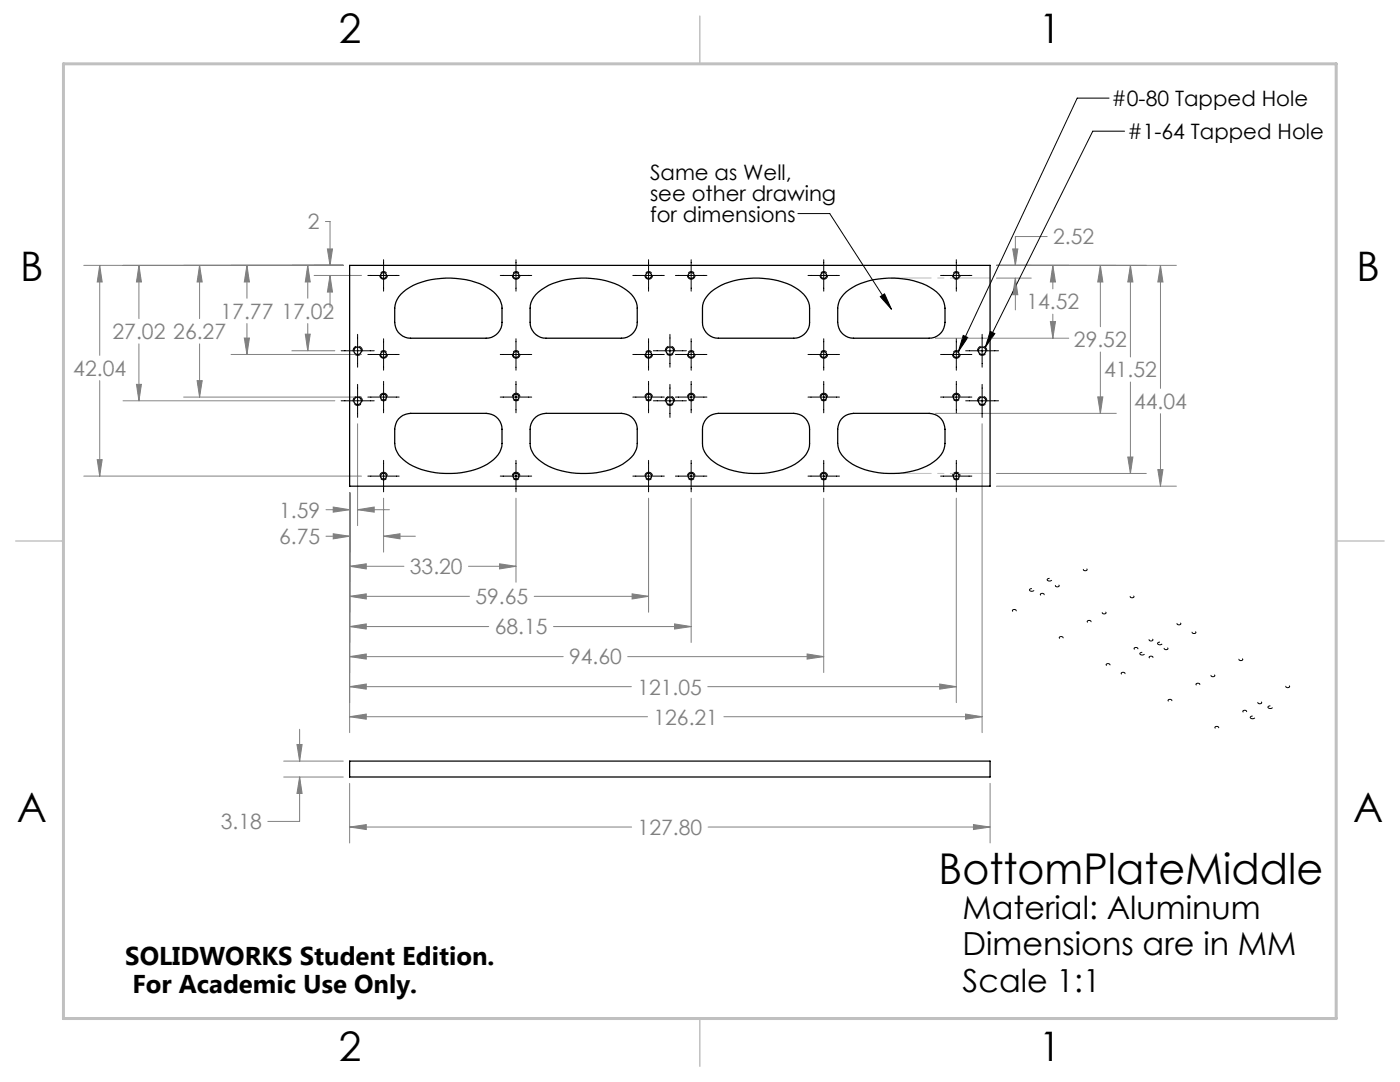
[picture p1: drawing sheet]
<svg xmlns="http://www.w3.org/2000/svg" width="279mm" height="216mm" viewBox="0 0 279 216" stroke-linecap="round" stroke-linejoin="round" font-family="sans-serif">
<g fill="none" stroke="#808080" stroke-width=".2">
<path d="M16.7 53h51.8M19.9 53l.5 3.3h-1zM19.9 53v17.9M27.7 53l.5 3.3h-1zM27.7 53v10.6M39.8 53l.6 3.3h-1.1zM39.8 53v10.6M49.3 53l.5 3.3h-1zM49.3 53v6.5M61.4 53l.5 3.3h-1zM61.4 53v6.5M62.7 55h9.4"/>
<path d="M64.9 44.2h1v8.8M65.3 49.7h1.1l-.5 3.3zM65.9 55l.5 3.3h-1.1zM65.9 55v6.3M198.9 53h35.9M198.9 55.5h6.9M202.1 49.7h1l-.5 3.3zM202.6 55.5v6.3M202.6 55.5l.5 3.3h-1zM209 47.2h-6.4v5.8M210.1 53l.5 3.3h-1zM210.1 53v4.6"/>
<path d="M219.6 53l.5 3.3h-1zM219.6 53v12.2M225.6 53v18.2M225.6 53l.5 3.3h-1zM231.6 53l.5 3.3h-1zM231.6 53v24.5M19.9 76v19M24.6 80h42.2M27.2 76.7h1l-.5 3.3zM27.7 68.6v11.4M36.7 79.2h35.4M39.3 76h1.1l-.6 3.2z"/>
<path d="M39.8 68.6v10.6M46.1 70.7h26M48.8 67.5h1l-.5 3.2zM49.3 64.6v6.1M58.2 70h8.6M60.9 66.7h1l-.5 3.3zM61.4 64.6v5.4M186.7 67.5h26.6M209.6 64.2h1l-.5 3.3zM210.1 62.7v4.8M219.1 79.2h1l-.5 3.3zM219.6 70.2v12.3"/>
<path d="M225.6 76.2v18.3M16.7 95h55.4M19.4 91.7h1l-.5 3.3zM69.8 98.3v47.9M71.4 84.6v20.3M76.6 99.4v10.8M103 99.4v16.8M129.4 99.4v22.8M137.9 99.4v28.8M164.4 99.4v34.8M186.7 82.5h36.1M190.9 99.4v40.8"/>
<path d="M196 84.6v61.6M198.9 97h35.9M198.9 94.5h29.9M225.1 91.2h1l-.5 3.3zM231.1 93.7h1l-.5 3.3zM231.6 82.6v14.4M65.1 101.7h4.7M65.1 107h4.7M66.5 101.2l3.3 .5-3.3 .5zM66.5 106.5l3.3 .5-3.3 .5zM69.8 119l3.3-.5v1zM69.8 113l3.3-.5v1z"/>
<path d="M69.8 119h23.9M69.8 113h10.8M71.4 101.7l3.3-.5v1zM71.4 101.7h6.3M76.6 107l3.2-.5v1zM76.6 107h6.3M93.5 113h9.5M99.7 112.5l3.3 .5-3.3 .5zM106.6 119h22.8M126.2 118.5l3.2 .5-3.2 .5zM69.8 125l3.3-.5v1zM69.8 131l3.3-.5v1z"/>
<path d="M69.8 137l3.3-.5v1zM69.8 125h27.7M69.8 131h42.6M69.8 137h56.2M110.5 125h27.4M125.3 131h39.1M134.6 124.5l3.3 .5-3.3 .5zM141.3 137h49.6M161.1 130.5l3.3 .5-3.3 .5zM187.5 136.5l3.4 .5-3.4 .5zM56.6 155h11.9M56.6 151.9h11.9"/>
<path d="M59.3 148.6h1l-.5 3.3zM59.8 155l.5 3.3h-1zM59.8 155v8.9h-6.4M59.8 145.5v6.4M69.8 143l3.3-.5v1zM69.8 156.3v11.9M69.8 143h59.4M144.5 143h51.5M192.7 142.5l3.3 .5-3.3 .5zM197.6 156.3v11.9M69.8 165l3.3-.5v1zM69.8 165h56.2"/>
<path d="M141.3 165h56.3M194.3 164.5l3.3 .5-3.3 .5z"/>
</g>
<g fill="none" stroke="#000" stroke-width=".2" stroke-dasharray="1.3 .6" stroke-dashoffset=".1" stroke-linecap="butt">
<path d="M76.6 55.7a.76 .76 0 0 1-.7-1.1 .76 .76 0 0 1 1.3-.1 .76 .76 0 0 1-.5 1.2h-.1M103 55.7a.76 .76 0 0 1-.7-1.1 .76 .76 0 0 1 1.3-.1 .76 .76 0 0 1-.5 1.2h-.1M129.5 55.7a.76 .76 0 0 1-.7-1.1 .76 .76 0 0 1 1.3-.1 .76 .76 0 0 1-.5 1.2h-.1M138 55.7a.76 .76 0 0 1-.7-1.1 .76 .76 0 0 1 1.3-.1 .76 .76 0 0 1-.5 1.2h-.1M164.4 55.7a.76 .76 0 0 1-.7-1.1 .76 .76 0 0 1 1.3-.1 .76 .76 0 0 1-.5 1.2h-.1M190.9 55.7a.76 .76 0 0 1-.7-1.1 .76 .76 0 0 1 1.3-.1 .76 .76 0 0 1-.5 1.2h-.1M76.6 71.5a.76 .76 0 0 1-.7-1.1 .76 .76 0 0 1 1.3-.1 .76 .76 0 0 1-.5 1.2h-.1M76.6 78.5a.76 .76 0 0 1 .6 1.1 .76 .76 0 0 1-1.3 .1 .76 .76 0 0 1 .5-1.2h.2M103 71.5a.76 .76 0 0 1-.7-1.1 .76 .76 0 0 1 1.3-.1 .76 .76 0 0 1-.5 1.2h-.1M103 78.5a.76 .76 0 0 1 .7 1.1 .76 .76 0 0 1-1.3 .1 .76 .76 0 0 1 .5-1.2h.1M129.5 71.5a.76 .76 0 0 1-.7-1.1 .76 .76 0 0 1 1.3-.1 .76 .76 0 0 1-.5 1.2h-.1M129.5 78.5a.76 .76 0 0 1 .6 1.1 .76 .76 0 0 1-1.3 .1 .76 .76 0 0 1 .5-1.2h.2"/>
<path d="M138 71.5a.76 .76 0 0 1-.7-1.1 .76 .76 0 0 1 1.3-.1 .76 .76 0 0 1-.5 1.2h-.1M138 78.5a.76 .76 0 0 1 .6 1.1 .76 .76 0 0 1-1.3 .1 .76 .76 0 0 1 .5-1.2h.2M164.4 71.5a.76 .76 0 0 1-.7-1.1 .76 .76 0 0 1 1.3-.1 .76 .76 0 0 1-.5 1.2h-.1M164.4 78.5a.76 .76 0 0 1 .7 1.1 .76 .76 0 0 1-1.3 .1 .76 .76 0 0 1 .5-1.2h.1M190.9 71.5a.76 .76 0 0 1-.7-1.1 .76 .76 0 0 1 1.3-.1 .76 .76 0 0 1-.5 1.2h-.1M190.9 78.5a.76 .76 0 0 1 .6 1.1 .76 .76 0 0 1-1.3 .1 .76 .76 0 0 1 .5-1.2h.2M76.6 94.2a.76 .76 0 0 1 .6 1.1 .76 .76 0 0 1-1.3 .1 .76 .76 0 0 1 .5-1.2h.2M103 94.2a.76 .76 0 0 1 .7 1.1 .76 .76 0 0 1-1.3 .1 .76 .76 0 0 1 .5-1.2h.1M129.5 94.2a.76 .76 0 0 1 .6 1.1 .76 .76 0 0 1-1.3 .1 .76 .76 0 0 1 .5-1.2h.2M138 94.2a.76 .76 0 0 1 .6 1.1 .76 .76 0 0 1-1.3 .1 .76 .76 0 0 1 .5-1.2h.2M164.4 94.2a.76 .76 0 0 1 .7 1.1 .76 .76 0 0 1-1.3 .1 .76 .76 0 0 1 .5-1.2h.1M190.9 94.2a.76 .76 0 0 1 .6 1.1 .76 .76 0 0 1-1.3 .1 .76 .76 0 0 1 .5-1.2h.2"/>
</g>
<path d="M71.4 70.9a.93 .93 0 0 1-.8-1.4 .93 .93 0 0 1 1.5-.1 .93 .93 0 0 1-.6 1.5h-.1M133.7 70.9a.93 .93 0 0 1-.8-1.4 .93 .93 0 0 1 1.6-.1 .93 .93 0 0 1-.7 1.5h-.1M196 70.9a.93 .93 0 0 1-.8-1.4 .93 .93 0 0 1 1.6-.1 .93 .93 0 0 1-.6 1.5h-.2M71.4 80.9a.93 .93 0 0 1-.8-1.4 .93 .93 0 0 1 1.5-.1 .93 .93 0 0 1-.6 1.5h-.1M133.7 80.9a.93 .93 0 0 1-.8-1.4 .93 .93 0 0 1 1.6-.1 .93 .93 0 0 1-.7 1.5h-.1M196 80.9a.93 .93 0 0 1-.8-1.4 .93 .93 0 0 1 1.6-.1 .93 .93 0 0 1-.6 1.5h-.2" fill="none" stroke="#000" stroke-width=".2" stroke-dasharray="1.3 .6" stroke-dashoffset=".6" stroke-linecap="butt"/>
<g fill="none" stroke="#000" stroke-width=".2" stroke-dasharray="1.3 .6" stroke-dashoffset="1" stroke-linecap="butt">
<path d="M208.3 118.5a.28 .28 0 0 1-.1 .4 .28 .28 0 0 1-.4-.1 .24 .24 0 0 1-.1-.3 .24 .24 0 0 1 .3-.1l.3 .1M210.7 117a.28 .28 0 0 1 .1-.4 .28 .28 0 0 1 .4 .1 .24 .24 0 0 1 .2 .3 .24 .24 0 0 1-.4 .1l-.3-.1M216.3 113.8a.28 .28 0 0 1 .1-.4 .28 .28 0 0 1 .3 .1 .24 .24 0 0 1 .2 .3 .24 .24 0 0 1-.4 .1l-.2-.1M225.7 119.2a.28 .28 0 0 1 0-.4 .28 .28 0 0 1 .4 .1 .24 .24 0 0 1 .2 .3 .24 .24 0 0 1-.4 .1l-.2-.1M202.7 121.7a.28 .28 0 0 1 0 .4 .28 .28 0 0 1-.4-.1 .24 .24 0 0 1-.2-.3 .24 .24 0 0 1 .4-.1l.2 .1M212 127.1a.28 .28 0 0 1 0 .4 .28 .28 0 0 1-.4-.1 .24 .24 0 0 1-.2-.3 .24 .24 0 0 1 .4-.1l.2 .1M217.6 123.9a.28 .28 0 0 1 0 .4 .28 .28 0 0 1-.4-.1 .24 .24 0 0 1-.2-.3 .24 .24 0 0 1 .4-.1l.2 .1M220.1 122.4a.28 .28 0 0 1 0-.4 .28 .28 0 0 1 .4 .1 .24 .24 0 0 1 .2 .3 .24 .24 0 0 1-.4 .1l-.2-.1M221.4 132.5a.28 .28 0 0 1 0 .4 .28 .28 0 0 1-.4-.1 .24 .24 0 0 1-.2-.3 .24 .24 0 0 1 .4-.1l.2 .1M224.4 134.2a.28 .28 0 0 1 0 .4 .28 .28 0 0 1-.4 0 .24 .24 0 0 1-.2-.4 .24 .24 0 0 1 .4-.1l.2 .1M227 129.3a.28 .28 0 0 1-.1 .3 .28 .28 0 0 1-.4 0 .24 .24 0 0 1-.1-.3 .24 .24 0 0 1 .3-.1l.3 .1M229.4 127.8a.28 .28 0 0 1 .1-.4 .28 .28 0 0 1 .4 .1 .24 .24 0 0 1 .2 .3 .24 .24 0 0 1-.4 .1l-.3-.1"/>
<path d="M230 131a.28 .28 0 0 1-.1 .4 .28 .28 0 0 1-.4-.1 .24 .24 0 0 1-.1-.3 .24 .24 0 0 1 .3-.1l.3 .1M232.4 129.6a.28 .28 0 0 1 .1-.4 .28 .28 0 0 1 .4 0 .24 .24 0 0 1 .2 .4 .24 .24 0 0 1-.4 0h-.3M233.8 139.6a.28 .28 0 0 1-.1 .4 .28 .28 0 0 1-.4 0 .24 .24 0 0 1-.2-.4 .24 .24 0 0 1 .4-.1l.3 .1M235 124.6a.28 .28 0 0 1 .1-.4 .28 .28 0 0 1 .3 .1 .24 .24 0 0 1 .2 .3 .24 .24 0 0 1-.3 .1l-.3-.1M238 126.4a.28 .28 0 0 1 .1-.4 .28 .28 0 0 1 .4 0 .24 .24 0 0 1 .1 .3 .24 .24 0 0 1-.3 .1h-.3M239.3 136.4a.28 .28 0 0 1 0 .4 .28 .28 0 0 1-.4-.1 .24 .24 0 0 1-.2-.3 .24 .24 0 0 1 .4-.1l.2 .1M241.8 135a.28 .28 0 0 1 0-.4 .28 .28 0 0 1 .4 0 .24 .24 0 0 1 .2 .4 .24 .24 0 0 1-.4 0h-.2M247.4 131.7a.28 .28 0 0 1 0-.3 .28 .28 0 0 1 .4 0 .24 .24 0 0 1 .2 .3 .24 .24 0 0 1-.4 .1l-.2-.1M256.7 137.1a.28 .28 0 0 1 .1-.3 .28 .28 0 0 1 .4 0 .24 .24 0 0 1 .1 .3 .24 .24 0 0 1-.3 .1l-.3-.1M243.1 145a.28 .28 0 0 1 0 .4 .28 .28 0 0 1-.4 0 .24 .24 0 0 1-.2-.4 .24 .24 0 0 1 .4-.1l.2 .1M248.7 141.8a.28 .28 0 0 1-.1 .4 .28 .28 0 0 1-.3-.1 .24 .24 0 0 1-.2-.3 .24 .24 0 0 1 .3-.1l.3 .1M251.1 140.4a.28 .28 0 0 1 .1-.4 .28 .28 0 0 1 .4 0 .24 .24 0 0 1 .2 .4 .24 .24 0 0 1-.4 0h-.3"/>
</g>
<path d="M205.6 117.9a.3 .3 0 0 1 0-.4 .3 .3 0 0 1 .4 0h.2a.27 .27 0 0 1 .1 .4 .27 .27 0 0 1-.4 .1l-.3-.1M209.1 115.9a.3 .3 0 0 1 0-.5 .3 .3 0 0 1 .4 0l.2 .1a.27 .27 0 0 1 .2 .3 .27 .27 0 0 1-.4 .1h-.4M227.6 130.6a.3 .3 0 0 1 0-.4 .3 .3 0 0 1 .4 0h.2a.27 .27 0 0 1 .2 .4 .27 .27 0 0 1-.4 .1l-.4-.1M231.2 128.6a.3 .3 0 0 1-.1-.4 .3 .3 0 0 1 .5-.1l.1 .1a.27 .27 0 0 1 .2 .3 .27 .27 0 0 1-.4 .2l-.3-.1M249.6 143.3a.3 .3 0 0 1 0-.4 .3 .3 0 0 1 .4 0h.2a.27 .27 0 0 1 .2 .4 .27 .27 0 0 1-.4 .1l-.4-.1M253.2 141.3a.3 .3 0 0 1 0-.4 .3 .3 0 0 1 .4-.1l.2 .1a.27 .27 0 0 1 .1 .4 .27 .27 0 0 1-.4 .1l-.3-.1" fill="none" stroke="#000" stroke-width=".2" stroke-dasharray="1.3 .6" stroke-dashoffset=".4" stroke-linecap="butt"/>
<g fill="none" stroke="#000" stroke-width=".2">
<path d="M221.3 19.6h-6.3l-23.7 50.5M224.4 26.2h-6.3l-21.5 43.1M73.4 55h6.3M76.6 51.8v6.3M99.8 55h6.3M103 51.8v6.3M126.3 55h6.3M129.4 51.8v6.3M134.8 55h6.3M137.9 51.8v6.3M159.2 42.6h6.4l12.3 19.1M161.3 55h6.2"/>
<path d="M164.4 51.8v6.3M175.7 59.2l.8-.6 1.4 3.1zM187.7 55h6.3M190.9 51.8v6.3M68.1 80h6.6M68.1 70h6.6M71.4 66.7v6.6M71.4 76.7v6.6M73.4 70.7h6.3M73.4 79.2h6.3M76.6 67.6v6.3M76.6 76.1v6.3"/>
<path d="M99.8 70.7h6.3M99.8 79.2h6.3M103 67.6v6.3M103 76.1v6.3M126.3 70.7h6.3M126.3 79.2h6.3M129.4 67.6v6.3M129.4 76.1v6.3M130.4 80h6.6M130.4 70h6.6M133.7 66.7v6.6M133.7 76.7v6.6"/>
<path d="M134.8 70.7h6.3M134.8 79.2h6.3M137.9 67.6v6.3M137.9 76.1v6.3M161.3 70.7h6.2M161.3 79.2h6.2M164.4 67.6v6.3M164.4 76.1v6.3M187.7 70.7h6.3M187.7 79.2h6.3M190.9 67.6v6.3M190.9 76.1v6.3"/>
<path d="M192.2 66.9l.9 .4-1.8 2.8zM192.7 80h6.6M192.7 70h6.6M196 66.7v6.6M196 76.7v6.6M197.6 66.1l.9 .5-1.9 2.7zM73.4 95h6.3M76.6 91.9v6.2M99.8 95h6.3M103 91.9v6.2M126.3 95h6.3M129.4 91.9v6.2"/>
<path d="M134.8 95h6.3M137.9 91.9v6.2M161.3 95h6.2M164.4 91.9v6.2M187.7 95h6.3M190.9 91.9v6.2"/>
</g>
<path d="M177.9 55.5h19.7M177.9 94.5h19.7" fill="none" stroke="#c0c0c0" stroke-width=".2" stroke-dasharray="15.2 1.3 1.3 1.3" stroke-dashoffset="7.3"/>
<path d="M266.7 153.3v49.9h-240" fill="none" stroke="#c0c0c0" stroke-width=".2"/>
<path d="M139.7 3.2v9.5M3.1 107.9h9.6M266.7 107.9h9.5M139.7 203.2v9.6" fill="none" stroke="#c0c0c0" stroke-width=".3"/>
<path d="M12.7 12.7h254v190.5h-254z" fill="none" stroke="#c0c0c0" stroke-width=".6"/>
<g fill="#808080">
<path d="M202.6 55.5l.5 3.3h-1zM202.1 49.7h1l-.5 3.3zM225.6 53l.5 3.3h-1zM225.1 91.2h1l-.5 3.3z"/>
<path d="M66.5 101.2l3.3 .5-3.3 .5zM71.4 101.7l3.3-.5v1zM69.8 119l3.3-.5v1zM126.2 118.5l3.2 .5-3.2 .5zM66.5 106.5l3.3 .5-3.3 .5zM76.6 107l3.2-.5v1zM69.8 113l3.3-.5v1zM99.7 112.5l3.3 .5-3.3 .5zM69.8 125l3.3-.5v1zM134.6 124.5l3.3 .5-3.3 .5zM69.8 131l3.3-.5v1zM161.1 130.5l3.3 .5-3.3 .5zM69.8 137l3.3-.5v1zM187.5 136.5l3.4 .5-3.4 .5zM69.8 143l3.3-.5v1zM192.7 142.5l3.3 .5-3.3 .5zM65.3 49.7h1.1l-.5 3.3zM65.9 55l.5 3.3h-1.1zM61.4 53l.5 3.3h-1zM60.9 66.7h1l-.5 3.3zM49.3 53l.5 3.3h-1zM48.8 67.5h1l-.5 3.2zM39.8 53l.6 3.3h-1.1zM39.3 76h1.1l-.6 3.2zM27.7 53l.5 3.3h-1zM27.2 76.7h1l-.5 3.3zM19.9 53l.5 3.3h-1zM19.4 91.7h1l-.5 3.3zM210.1 53l.5 3.3h-1zM209.6 64.2h1l-.5 3.3zM219.6 53l.5 3.3h-1zM219.1 79.2h1l-.5 3.3zM231.6 53l.5 3.3h-1zM231.1 93.7h1l-.5 3.3zM59.8 155l.5 3.3h-1zM59.3 148.6h1l-.5 3.3zM194.3 164.5l3.3 .5-3.3 .5zM69.8 165l3.3-.5v1z"/>
</g>
<path d="M192.2 66.9l.9 .4-1.8 2.8zM197.6 66.1l.9 .5-1.9 2.7zM175.7 59.2l.8-.6 1.4 3.1z" fill="#000"/>
<g fill="none" stroke="#000" stroke-width=".25">
<path d="M69.8 53h127.8v44h-127.8zM80 58.7a13.8 13.8 0 0 1 10-3.2 13.5 13.5 0 0 1 9 3.2 4 4 0 0 1 1.2 2.8v2.8a3.2 3.2 0 0 1-3.2 3.2h-15a3.2 3.2 0 0 1-3.2-3.2 7.4 7.4 0 0 1 .4-4.5zM107 58.7a13.8 13.8 0 0 1 10-3.2 13.5 13.5 0 0 1 9 3.2 4.2 4.2 0 0 1 1.2 2.8v2.8a3.2 3.2 0 0 1-3.2 3.2h-15a3.2 3.2 0 0 1-3.2-3.2 7.2 7.2 0 0 1 .4-4.5zM141.4 58.7a13.7 13.7 0 0 1 10-3.2 13.5 13.5 0 0 1 9 3.2 4.2 4.2 0 0 1 1.2 2.8v2.8a3.2 3.2 0 0 1-3.2 3.2h-15a3.2 3.2 0 0 1-3.2-3.2 7.2 7.2 0 0 1 .4-4.5zM168.4 58.7a14 14 0 0 1 11-3.1 12.2 12.2 0 0 1 8 3.1 4 4 0 0 1 1.2 2.8v2.8a3.2 3.2 0 0 1-3.2 3.2h-15a3.2 3.2 0 0 1-3.2-3.2 8.1 8.1 0 0 1 .4-4.5zM79.5 83.6a3.2 3.2 0 0 1 2.5-1.1h15a3.2 3.2 0 0 1 3.2 3.2 7 7 0 0 1-.4 4.5 9.5 9.5 0 0 1-6.8 4 16.3 16.3 0 0 1-11.9-2 4.7 4.7 0 0 1-2.3-3.7v-2.8a3.7 3.7 0 0 1 .7-2.1zM106.5 83.6a3.2 3.2 0 0 1 2.5-1.1h15a3.2 3.2 0 0 1 3.2 3.2 7 7 0 0 1-.4 4.5 9.3 9.3 0 0 1-6.8 4 16.3 16.3 0 0 1-11.9-2 4.5 4.5 0 0 1-2.3-3.7v-2.8a3.1 3.1 0 0 1 .7-2.1zM140.9 83.6a3.2 3.2 0 0 1 2.5-1.1h15a3.2 3.2 0 0 1 3.2 3.2 7 7 0 0 1-.5 4.5 9.3 9.3 0 0 1-6.7 4 16.3 16.3 0 0 1-11.9-2 4.7 4.7 0 0 1-2.3-3.7v-2.8a3.1 3.1 0 0 1 .7-2.1zM168.3 83.2a3.5 3.5 0 0 1 2.1-.7h15a3.2 3.2 0 0 1 3.2 3.2 7.9 7.9 0 0 1-.4 4.5 9.5 9.5 0 0 1-6.8 4 16.3 16.3 0 0 1-11.9-2 4.7 4.7 0 0 1-2.3-3.7v-2.8a3.5 3.5 0 0 1 1.1-2.5zM69.8 151.9h127.8v3.1h-127.8z"/>
<circle cx="76.5" cy="55" r=".59"/>
<circle cx="103" cy="55" r=".6"/>
<circle cx="129.4" cy="55" r=".6"/>
<circle cx="137.9" cy="55" r=".6"/>
<circle cx="164.4" cy="55" r=".59"/>
<circle cx="190.8" cy="55" r=".59"/>
<circle cx="71.4" cy="70" r=".74"/>
<circle cx="76.5" cy="79.2" r=".59"/>
<circle cx="76.5" cy="70.7" r=".59"/>
<circle cx="103" cy="79.2" r=".6"/>
<circle cx="103" cy="70.7" r=".6"/>
<circle cx="129.4" cy="79.2" r=".6"/>
<circle cx="129.4" cy="70.7" r=".6"/>
<circle cx="133.7" cy="70" r=".76"/>
<circle cx="133.7" cy="80" r=".76"/>
<circle cx="137.9" cy="79.2" r=".6"/>
<circle cx="137.9" cy="70.7" r=".6"/>
<circle cx="164.4" cy="79.2" r=".59"/>
<circle cx="164.4" cy="70.7" r=".59"/>
<circle cx="190.8" cy="79.2" r=".59"/>
<circle cx="190.8" cy="70.7" r=".59"/>
<circle cx="196" cy="70" r=".76"/>
<circle cx="196" cy="80" r=".76"/>
<circle cx="71.4" cy="80" r=".74"/>
<circle cx="76.5" cy="95" r=".59"/>
<circle cx="103" cy="95" r=".6"/>
<circle cx="129.4" cy="95" r=".6"/>
<circle cx="137.9" cy="95" r=".6"/>
<circle cx="164.4" cy="95" r=".59"/>
<circle cx="190.8" cy="95" r=".59"/>
</g>
<text font-size="8.5" x="187.3" y="176.4">BottomPlateMiddle</text>
<g font-size="8.1">
<text x="67.6" y="8.5">2</text>
<text x="207.3" y="8.5">1</text>
<text x="4" y="56.1">B</text>
<text x="270.7" y="56.1">B</text>
<text x="3.3" y="164.1">A</text>
<text x="270" y="164.1">A</text>
<text x="67.6" y="211.7">2</text>
<text x="207.3" y="211.7">1</text>
</g>
<g font-size="6.3">
<text x="192.1" y="183.3">Material: Aluminum</text>
<text x="192.1" y="190.6">Dimensions are in MM</text>
<text x="192.1" y="198">Scale 1:1</text>
</g>
<g font-size="5.1">
<text x="25" y="192.5">SOLIDWORKS Student Edition.</text>
<text x="26.4" y="198.1">For Academic Use Only.</text>
</g>
<g font-size="4.2">
<text x="221.8" y="21.2">#0-80 Tapped Hole</text>
<text x="225" y="27.8">#1-64 Tapped Hole</text>
<text x="129.7" y="35.9">Same as Well,</text>
<text x="129.7" y="40">see other drawing</text>
<text x="129.7" y="44.2">for dimensions</text>
</g>
<g font-size="4.2" fill="#808080">
<text x="61.4" y="45.8">2</text>
<text x="210.2" y="48.8">2.52</text>
<text x="44" y="63.6">17.77 17.02</text>
<text x="204.9" y="61.7">14.52</text>
<text x="22.5" y="67.7">27.02 26.27</text>
<text x="214.3" y="69.3">29.52</text>
<text x="14.6" y="75">42.04</text>
<text x="220.3" y="75.3">41.52</text>
<text x="226.3" y="81.6">44.04</text>
<text x="55.7" y="103.3">1.59</text>
<text x="55.7" y="108.6">6.75</text>
<text x="81.8" y="114.6">33.20</text>
<text x="94.9" y="120.6">59.65</text>
<text x="98.7" y="126.6">68.15</text>
<text x="113.6" y="132.6">94.60</text>
<text x="127.2" y="138.6">121.05</text>
<text x="130.4" y="144.6">126.21</text>
<text x="44.1" y="165.5">3.18</text>
<text x="127.3" y="166.6">127.80</text>
</g>
</svg>
